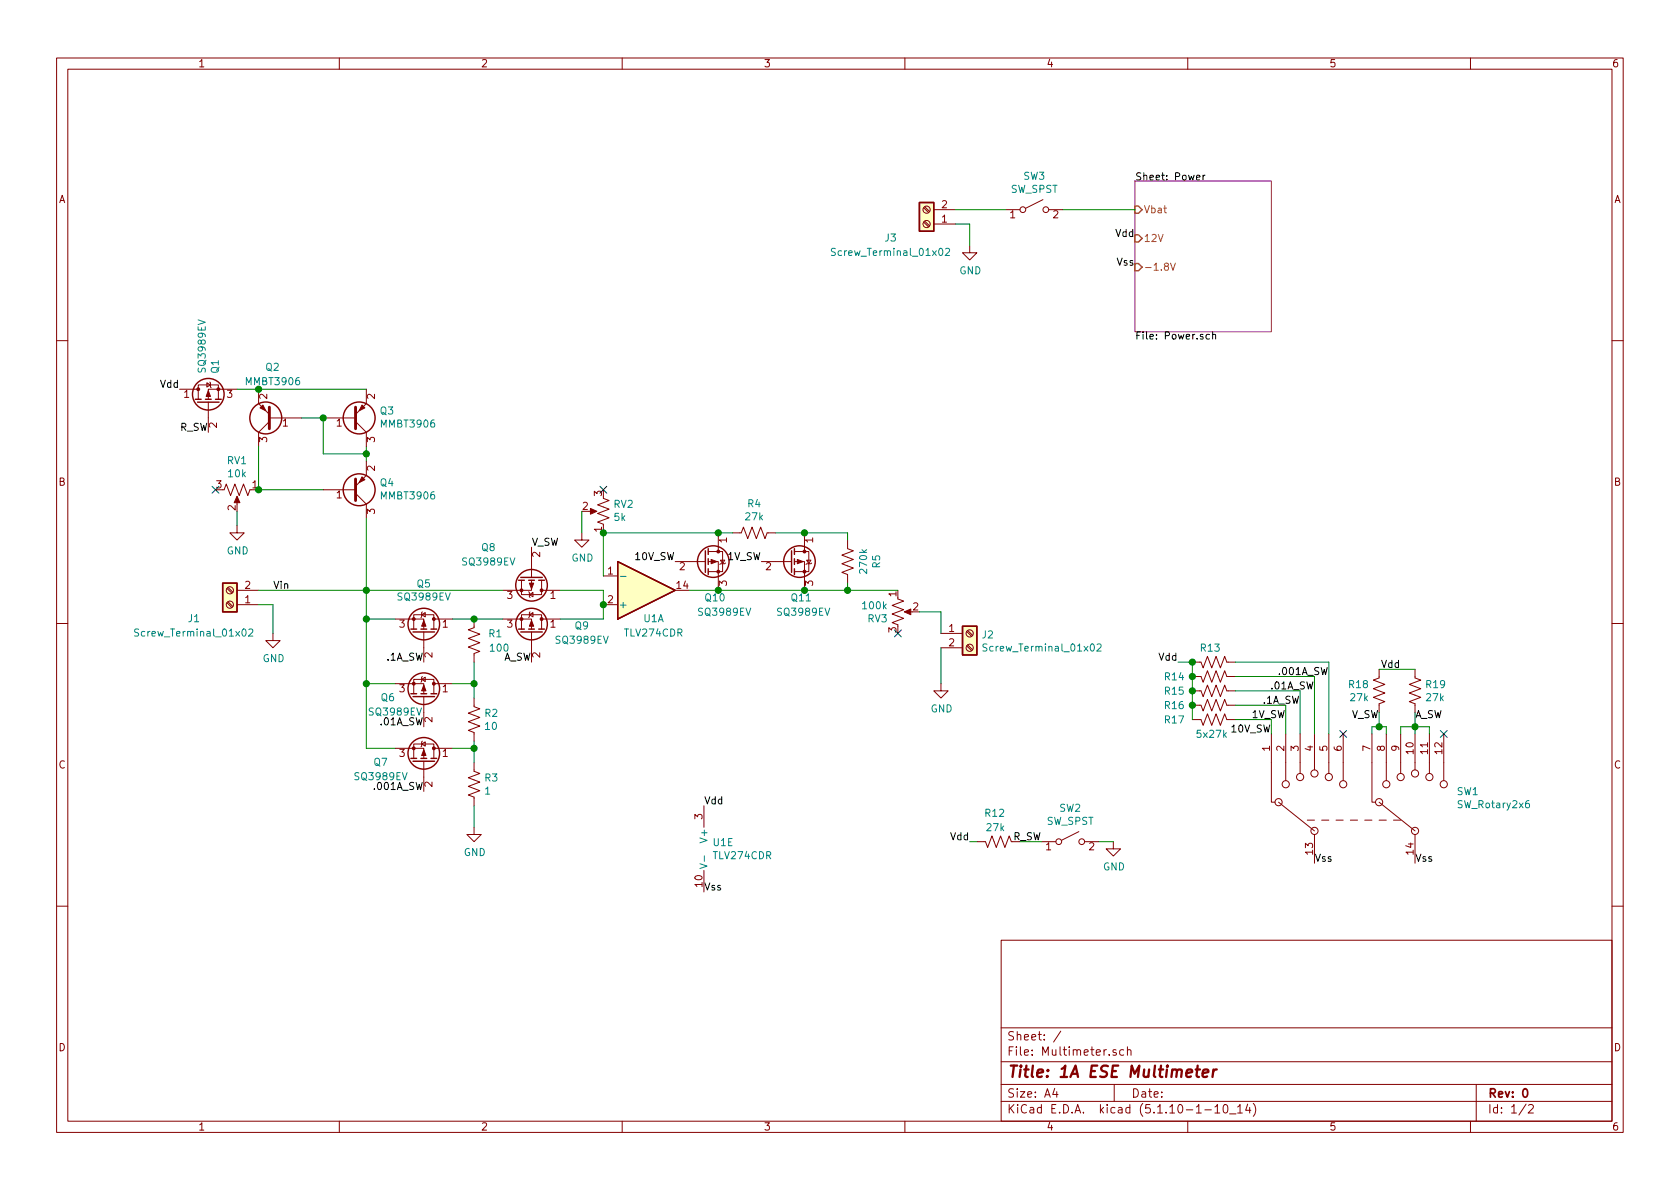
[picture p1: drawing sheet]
<svg xmlns="http://www.w3.org/2000/svg" width="297mm" height="210mm" viewBox="0 0 297 210" stroke-linecap="round" stroke-linejoin="round" font-family="sans-serif">
<g fill="none" stroke="#840000" stroke-width=".18">
<path d="M10 10.3h277v189.9h-277zM12 12.2h273v186.1h-273zM60 10.3v1.9M110 10.3v1.9M160 10.3v1.9M210 10.3v1.9M260 10.3v1.9M163.3 36.7l.9 .9M163.3 39.3l.9 .8M163.5 36.6l.9 .8M163.5 39.1l.9 .8M165.1 37.1h3.8"/>
<path d="M165.1 39.6h3.8M177.8 37.1h2.5M184.4 35.3l-3 1.5M185.4 37.1h2.6M171.4 43.4v1.3h1.3l-1.3 1.3-1.2-1.3h1.2M10 60.2h2M31.7 68.8h3.4M35.1 70.6v-2.5h3.5v2.5M36.6 67.7l.6 .4-.6 .3zM36.8 71.1v5.3M37.1 67.6l.1 .1v.7l.1 .2M41.9 68.8h-5.1v1.8"/>
<path d="M45.7 68.8v2.6l1.9 1.9M47.6 73.9h5.7M47.6 74.5l-1.9 1.9v2.6M57.1 73.9h5.8M62.9 74.5l1.9 1.9v2.6M64.8 68.8v2.6l-1.9 1.9M285 60.2h2M39.6 86.6l.4-1 .8 2 .7-2 .8 2 .8-2 .7 2 .4-1M41.9 93v1.2h1.3l-1.3 1.3-1.3-1.3h1.3M41.9 88.1v1M57.1 86.6h5.8M62.9 87.2l1.9 1.9v2.6"/>
<path d="M64.8 81.5v2.6l-1.9 1.9M94 96.8v5.3M102.9 94.2v1.3h1.2l-1.2 1.3-1.3-1.3h1.3M104.1 90.4h1.1M106.7 88.1l1 .4-2 .8 2 .7-2 .8 2 .8-2 .7 1 .4v.3M119.4 99.3h5.3M125.2 99.3h1.8v5.1M125.2 97.5h2.6v3.6h-2.6M127 94.2v3.3M127.4 99.1h.7l-.3 .6zM128.3 99.6l-.2 .1h-.7l-.1 .1M129.5 94.2h1.6l.3-1 .8 2 .8-2 .7 2 .8-2 .8 2 .3-1h1.6"/>
<path d="M134.6 99.3h5.4M140.5 99.3h1.7v5.1M140.5 97.5h2.5v3.6h-2.5M142.2 94.2v3.3M142.6 99.1h.8l-.4 .6zM143.5 99.6l-.1 .1h-.8l-.1 .1M149.9 95.5v1.5l1 .4-2.1 .8 2.1 .7-2.1 .8 2.1 .8-2.1 .7 1.1 .4v1.5M10 110.3h2M40.1 104.1l.9 .8M40.1 106.6l.9 .8M40.3 103.9l.9 .8M40.3 106.4l.9 .9"/>
<path d="M41.9 106.9h3.8M41.9 104.4h3.8M48.3 112v1.3h1.2l-1.2 1.2-1.3-1.2h1.3M69.8 109.5h5.1v1.7M73.2 111.2v-2.5h3.5v2.5M74.5 108.7l.7-.4v.8zM74.7 119.6l-.2 .2v.7l-.1 .1M74.7 108.2l-.2 .1v.8l-.1 .1M74.9 111.8v5.3M76.7 109.5h3.3M83.8 109.5v1.5l-1 .4 2 .7-2 .8 2 .8-2 .7 2 .8-1 .4v1.5M88.9 109.5h5.1v1.7"/>
<path d="M92.2 111.2v-2.5h3.6v2.5M92.2 102.6v2.6h3.6v-2.6M93.5 104.6l.1 .2v.7l.1 .2M93.6 108.7l.6-.4v.8zM93.6 105.2l.6-.4v.7zM93.7 108.2l-.1 .1v.8l-.1 .1M94 102.6v1.8h-5.1M94 111.8v5.3M95.8 104.4h3.3M95.8 109.5h3.3M106.7 106.9h2.5M106.7 101.8h2.5"/>
<path d="M158.7 105.9l1.1 .4-2.1 .8 2.1 .7-2.1 .8 2.1 .7-2.1 .8 1 .4M160.3 108.2h1M166.4 112h3.8M166.4 114.5h3.8M170.9 114.2l.9 .9M170.9 111.7l.9 .8M171.1 114l.9 .9M171.1 111.5l.9 .8M210.8 117.1h1.5l.4 1 .8-2 .7 2 .8-2 .8 2 .7-2 .4 1h1.5M210.8 119.6h1.5l.4 1 .8-2 .7 2 .8-2 .8 2 .7-2 .4 1h1.5M243.8 118.4v1.5l-1 .4 2.1 .7-2.1 .8 2.1 .7-2.1 .8 2.1 .8-1.1 .4v1.5M250.2 118.4v1.5l1 .4-2 .7 2 .8-2 .7 2 .8-2 .8 1 .4v1.5"/>
<path d="M285 110.3h2M69.8 132.3h5.1v1.8M69.8 120.9h5.1v1.8M73.2 134.1v-2.5h3.5v2.5M73.2 122.7v-2.6h3.5v2.6M74.5 131.6l.7-.4v.7zM74.5 120.1l.7-.3v.7zM74.7 131.1l-.2 .1v.7l-.1 .2M74.9 123.2v5.3M74.9 134.6v5.3M76.7 132.3h3.3M76.7 120.9h3.3"/>
<path d="M83.8 123.4v1.6l1 .3-2 .8 2 .8-2 .7 2 .8-2 .8 1 .3v1.6M83.8 134.9v1.5l1 .4-2 .7 2 .8-2 .8 2 .7-2 .8 1 .4v1.5M166.4 120.9v1.3h1.2l-1.2 1.2-1.3-1.2h1.3M210.8 122.2h1.5l.4 1 .8-2 .7 2 .8-2 .8 2 .7-2 .4 1h1.5M210.8 124.7h1.5l.4 1 .8-2 .7 2 .8-2 .8 2 .7-2 .4 1h1.5M210.8 127.2h1.5l.4 1.1 .8-2.1 .7 2.1 .8-2.1 .8 2.1 .7-2.1 .4 1h1.5M224.8 129.8v12.1h.6M227.3 129.8v8.2M229.9 129.8v7M232.4 129.8v6.3M234.9 129.8v7M237.5 129.8v8.2"/>
<path d="M242.6 129.8v12.1h.6M245.1 129.8v8.2M247.6 129.8v7M250.2 129.8v6.3M252.7 129.8v7M255.3 129.8v8.2M83.8 146.3v1.3h1.3l-1.3 1.2-1.3-1.2h1.3M124.5 142.5v3.8M124.5 153.9v3.8M172.7 148.8h1.5l.4 1.1 .8-2.1 .7 2.1 .8-2.1 .8 2.1 .7-2.1 .4 1M184.1 148.8h2.6M190.8 147.1l-3.1 1.5"/>
<path d="M191.8 148.8h2.5M196.8 148.8v1.3h1.3l-1.3 1.3-1.2-1.3h1.2M226.1 141.9l6.3 5M231.1 145h1.3M232.4 147.6v5M233.7 145h1.2M236.2 145h1.3M238.8 145h1.2M241.3 145h1.3M243.8 141.9l6.4 5M243.8 145h1.3M246.4 145h1.2"/>
<path d="M250.2 147.6v5M10 160.2h2M177 166.3h108v32h-108zM285 160.2h2M60 198.3v1.9M110 198.3v1.9M160 198.3v1.9M177 194.8h108M177 191.8h108M177 187.8h108M177 181.8h108M186.5 192.5l-.4 1h1"/>
<path d="M186.8 193v1M187.6 182.3l-1.3 2M197 191.8v3M197.3 185.7l-.3-.1-.2 .2v.2l.5 .2v.3h-.5M198.7 185.7l-.4-.1-.3 .3v.6l.3 .1 .4-.1M199.3 185.7l.2-.1 .4 .1 .1 .9M199.3 185.1v1.5M210 198.3v1.9M213 196.3h1.2M214.8 195.8l.4-.5v1.5M214.8 196.8h.9M216.4 195.5l.3-.2a.94 .94 0 0 1 0 1.5l-.4-.3v-.6z"/>
<path d="M217.4 197h1.1M218.8 195.8l.5-.5v1.5M218.8 196.8h.9M220.6 195.2l-.4 1.1h1M221 195.8v1M221.6 195.1a1.71 1.71 0 0 1 0 2.3M260 198.3v1.9M261 191.8v6.5M269.8 195.2l-1.2 2M270.3 195.5l.2-.2h.3l.3 .5-.9 1h.9"/>
<circle cx="163.8" cy="37.1" r=".63"/>
<circle cx="163.8" cy="39.6" r=".63"/>
<circle cx="180.8" cy="37.1" r=".51"/>
<circle cx="184.9" cy="37.1" r=".51"/>
<circle cx="40.6" cy="106.9" r=".63"/>
<circle cx="40.6" cy="104.4" r=".63"/>
<circle cx="171.4" cy="112" r=".63"/>
<circle cx="171.4" cy="114.5" r=".63"/>
<circle cx="227.3" cy="138.7" r=".63"/>
<circle cx="229.9" cy="137.4" r=".63"/>
<circle cx="232.4" cy="136.8" r=".63"/>
<circle cx="234.9" cy="137.4" r=".63"/>
<circle cx="237.5" cy="138.7" r=".63"/>
<circle cx="245.1" cy="138.7" r=".63"/>
<circle cx="247.6" cy="137.4" r=".63"/>
<circle cx="250.2" cy="136.8" r=".63"/>
<circle cx="252.7" cy="137.4" r=".63"/>
<circle cx="255.3" cy="138.7" r=".63"/>
<circle cx="187.2" cy="148.8" r=".51"/>
<circle cx="191.3" cy="148.8" r=".51"/>
<circle cx="226.1" cy="141.9" r=".63"/>
<circle cx="232.4" cy="146.9" r=".63"/>
<circle cx="243.8" cy="141.9" r=".63"/>
<circle cx="250.2" cy="146.9" r=".63"/>
</g>
<path d="M269.4 192.7l.2-.2a.8 .8 0 0 1 .5 .8 .8 .8 0 0 1-.5 .7l-.2-.1-.2-.4z" fill="none" stroke="#840000" stroke-width=".3"/>
<path d="M211.4 189.1h.8M211.8 188.4l-.2 1.8v.1l.4 .1M212.6 189.8l1-.2v-.4l-.6-.1-.3 .3v.9l.2 .1 .5-.1M214.6 189.1l-.2 1.3M215.1 189.1a.55 .55 0 0 0-.6 .4" fill="none" stroke="#840000" stroke-width=".41"/>
<path d="M200.7 32h24.1v26.7h-24.1z" fill="none" stroke="#840084" stroke-width=".18"/>
<path d="M211.6 31.4l.6-.1-.1-.3h-.4l-.1 .2v.6h.5M212.7 31v.8M213.1 31l-.4 .2M213.8 59.2l-.3-.1-.3 .3 .2 .5h.4M214.4 59.3l.2-.2 .3 .1v.8M214.4 58.7v1.3" fill="none" stroke="#000" stroke-width=".18"/>
<path d="M200.7 36.4h.6l.6 .7-.6 .6h-.6zM200.7 46.6h.6l.6 .6-.6 .7h-.6zM200.7 41.5h.6l.6 .7-.6 .6h-.6z" fill="none" stroke="#848400" stroke-width=".25"/>
<path d="M207 46.5l.4 1.3 .4-1.3" fill="none" stroke="#848400" stroke-width=".18"/>
<g fill="none" stroke="#840000" stroke-width=".25">
<path d="M162.6 35.8h2.5v5.1h-2.5zM34.5 70.6h1.1M34.9 71.1h3.8M36.3 70.6h1M38.1 70.6h1M109.2 99.3l10.2 5.1-10.2 5.1zM124.7 97.4v3.8M125.2 97v1M125.2 98.8v1M140 97.4v3.8M140.5 97v1M140.5 98.8v1"/>
<path d="M39.4 103.1h2.5v5.1h-2.5zM72.6 111.2h1.1M73 111.8h3.8M74.4 111.2h1M76.2 111.2h1M91.7 111.2h1M91.7 102.6h1M92.1 111.8h3.8M92.1 102.1h3.8M93.5 111.2h1M93.5 102.6h1M95.2 111.2h1.1"/>
<path d="M95.2 102.6h1.1M125.2 100.6v1M140.5 100.6v1M170.2 110.7h2.5v5.1h-2.5zM72.6 134.1h1.1M72.6 122.7h1.1M73 134.6h3.8M73 123.2h3.8M74.4 134.1h1M74.4 122.7h1M76.2 134.1h1M76.2 122.7h1"/>
<circle cx="36.8" cy="69.7" r="2.79"/>
<circle cx="47" cy="73.9" r="2.82"/>
<circle cx="63.5" cy="73.9" r="2.82"/>
<circle cx="63.5" cy="86.6" r="2.82"/>
<circle cx="126.1" cy="99.3" r="2.79"/>
<circle cx="141.4" cy="99.3" r="2.79"/>
<circle cx="74.9" cy="110.4" r="2.79"/>
<circle cx="94" cy="110.4" r="2.79"/>
<circle cx="94" cy="103.5" r="2.79"/>
<circle cx="74.9" cy="121.8" r="2.79"/>
<circle cx="74.9" cy="133.2" r="2.79"/>
</g>
<path d="M47.6 72v3.8M62.9 72v3.8M62.9 84.7v3.8" fill="none" stroke="#840000" stroke-width=".51"/>
<g fill="#840000" stroke="#840000" stroke-width=".18">
<path d="M64 84.3l.5 .5-1 .5z"/>
<path d="M41.9 87.8l.5 1.1h-1z"/>
<path d="M36.8 69.1l.4 1h-.8z"/>
<path d="M74.9 132.6l.4 1h-.8z"/>
<path d="M74.9 121.2l.4 1h-.8z"/>
<path d="M74.9 109.7l.4 1h-.8z"/>
<path d="M64 71.6l.5 .5-1 .5z"/>
<path d="M94 109.7l.4 1h-.8z"/>
<path d="M159.9 108.2l1.1-.5v1z"/>
<path d="M93.6 103.1h.8l-.4 1z"/>
<path d="M104.4 89.9l1.1 .5-1.1 .5z"/>
<path d="M46.5 71.6l.5 1-1-.5z"/>
<path d="M125.7 98.9l1 .4-1 .4z"/>
<path d="M141 98.9l1 .4-1 .4z"/>
<circle cx="38.6" cy="68.8" r=".25"/>
<circle cx="35.1" cy="68.8" r=".25"/>
<circle cx="73.2" cy="132.3" r=".25"/>
<circle cx="76.7" cy="132.3" r=".25"/>
<circle cx="73.2" cy="120.9" r=".25"/>
<circle cx="76.7" cy="120.9" r=".25"/>
<circle cx="73.2" cy="109.5" r=".25"/>
<circle cx="76.7" cy="109.5" r=".25"/>
<circle cx="92.2" cy="109.5" r=".25"/>
<circle cx="95.8" cy="109.5" r=".25"/>
<circle cx="92.2" cy="104.4" r=".25"/>
<circle cx="95.8" cy="104.4" r=".25"/>
<circle cx="127" cy="101.1" r=".25"/>
<circle cx="127" cy="97.5" r=".25"/>
<circle cx="142.2" cy="101.1" r=".25"/>
<circle cx="142.2" cy="97.5" r=".25"/>
</g>
<g fill="#ffffc2" stroke="#ffffc2" stroke-width=".18">
<path d="M39.4 103.1h2.5v5.1h-2.5z"/>
<path d="M170.2 110.7h2.5v5.1h-2.5z"/>
<path d="M162.6 35.8h2.5v5.1h-2.5z"/>
<path d="M109.2 99.3l10.2 5.1-10.2 5.1z"/>
</g>
<path d="M147.7 44l-.5-.1-.2 .1 .1 .5 .6 .2v.3l-.2 .2-.5-.1M167.2 44l.5-.1 .2 .4-.1 .2-.7 .7h.8M24.5 111.3l-.5-.1-.1 .1v.5l.6 .2v.3l-.2 .2-.5-.1M44 111.3l.5-.1 .2 .4v.2l-.8 .7h.8M109.7 101.9h1M174.5 113.9h-.5l-.2 .1 .1 .4 .5 .2 .1 .3-.2 .2h-.5M194 114l.5-.1 .2 .3-.1 .2-.7 .7h.8M123.7 152.7l1.3 .5-1.3 .4M124.5 151.4v.9M270.3 141.6l-.3 .1a.87 .87 0 0 0 0 1.1l.4-.1v-.5l-.4-.1-.3 .2" fill="none" stroke="#008484" stroke-width=".18"/>
<g fill="none" stroke="#008400" stroke-width=".18">
<path d="M168.9 37.1h8.9M168.9 39.6h2.5v3.8M188 37.1h12.7M41.9 68.8h22.9M45.7 79v7.6h11.4M53.3 73.9h3.8v6.4h7.7M64.8 79v2.5M41.9 90.4v2.6M64.8 91.7v40.6h5M102.9 90.4v3.8M129.5 94.2h-22.8v7.6M137.2 94.2h12.7v1.3"/>
<path d="M45.7 104.4h43.2M45.7 106.9h2.6v5.1M64.8 109.5h5M80 109.5h8.9M83.8 117.1v6.3M99.1 104.4h7.6v5.1h-7.6M121.9 104.4h36.8M149.9 103.1v1.3M162.6 108.2h3.8v3.8M166.4 114.5v6.4M208.3 117.1h2.5v10.1M218.4 117.1h16.5v12.7"/>
<path d="M218.4 119.6h14v10.2M243.8 118.4h6.4M64.8 120.9h5M80 120.9h3.8M80 132.3h3.8M83.8 131.1v3.8M218.4 122.2h11.5v7.6M218.4 124.7h8.9v5.1M218.4 127.2h6.4v2.6M242.6 129.8v-1.3h2.5v1.3M243.8 126v2.5M247.6 129.8v-1.3h5.1v1.3"/>
<path d="M250.2 126v3.8M83.8 142.5v3.8M171.4 148.8h1.3M180.3 148.8h3.8M194.3 148.8h2.5"/>
</g>
<g fill="#008400" stroke="#008400" stroke-width=".25">
<circle cx="210.8" cy="117.1" r=".51"/>
<circle cx="83.8" cy="132.3" r=".51"/>
<circle cx="210.8" cy="124.7" r=".51"/>
<circle cx="57.2" cy="73.9" r=".51"/>
<circle cx="210.8" cy="122.2" r=".51"/>
<circle cx="210.8" cy="119.6" r=".51"/>
<circle cx="45.7" cy="68.8" r=".51"/>
<circle cx="250.2" cy="128.5" r=".51"/>
<circle cx="106.7" cy="106.9" r=".51"/>
<circle cx="106.7" cy="94.2" r=".51"/>
<circle cx="243.8" cy="128.5" r=".51"/>
<circle cx="127" cy="94.2" r=".51"/>
<circle cx="64.8" cy="80.3" r=".51"/>
<circle cx="142.2" cy="94.2" r=".51"/>
<circle cx="149.9" cy="104.4" r=".51"/>
<circle cx="64.8" cy="120.9" r=".51"/>
<circle cx="142.2" cy="104.4" r=".51"/>
<circle cx="127" cy="104.4" r=".51"/>
<circle cx="64.8" cy="104.4" r=".51"/>
<circle cx="83.8" cy="120.9" r=".51"/>
<circle cx="64.8" cy="109.5" r=".51"/>
<circle cx="83.8" cy="109.5" r=".51"/>
<circle cx="45.7" cy="86.6" r=".51"/>
</g>
<path d="M37.5 86l1.2 1.2M38.7 86l-1.2 1.2M106.1 86l1.2 1.2M107.3 86l-1.2 1.2M158.1 111.4l1.3 1.2M159.4 111.4l-1.3 1.2M236.9 129.2l1.2 1.2M238.1 129.2l-1.2 1.2M254.7 129.2l1.2 1.2M255.9 129.2l-1.2 1.2" fill="none" stroke="#000084" stroke-width=".18"/>
<text font-size="2.8" fill="#840000" x="178" y="190.5">Title: 1A ESE Multimeter</text>
<g font-size="2.1" fill="#840000">
<text x="178" y="184">Sheet: /</text>
<text x="178" y="186.7">File: Multimeter.sch</text>
<text x="178" y="196.9">KiCad E.D.A. kicad (5.1.10-1-10_14)</text>
<text x="178" y="194.1">Size: A4</text>
<text x="200" y="194.1">Date:</text>
<text x="263" y="194.1">Rev: 0</text>
<text x="263" y="196.9">Id: 1/2</text>
</g>
<g font-size="1.8" fill="#840000">
<text x="35" y="11.9">1</text>
<text x="85" y="11.9">2</text>
<text x="135" y="11.9">3</text>
<text x="185" y="11.9">4</text>
<text x="235" y="11.9">5</text>
<text x="285" y="11.9">6</text>
<text x="10.4" y="35.9">A</text>
<text x="285.4" y="35.9">A</text>
<text x="166.5" y="39.4">1</text>
<text x="166.5" y="36.8">2</text>
<text x="178.6" y="38.6">1</text>
<text x="186.2" y="38.6">2</text>
<text x="32.5" y="70.4">1</text>
<text x="40.2" y="70.4">3</text>
<text x="47.2" y="70.6" transform="rotate(-90 47.2 70.6)">2</text>
<text x="66.3" y="70.6" transform="rotate(-90 66.3 70.6)">2</text>
<text x="38.4" y="75.7" transform="rotate(-90 38.4 75.7)">2</text>
<text x="50" y="75.4">1</text>
<text x="59.5" y="75.4">1</text>
<text x="47.2" y="78.2" transform="rotate(-90 47.2 78.2)">3</text>
<text x="66.3" y="83.3" transform="rotate(-90 66.3 83.3)">2</text>
<text x="66.3" y="78.2" transform="rotate(-90 66.3 78.2)">3</text>
<text x="10.4" y="85.9">B</text>
<text x="38.3" y="86.4">3</text>
<text x="44.6" y="86.4">1</text>
<text x="59.5" y="88.1">1</text>
<text x="106.4" y="87.7" transform="rotate(-90 106.4 87.7)">3</text>
<text x="285.4" y="85.9">B</text>
<text x="41.7" y="90.3" transform="rotate(-90 41.7 90.3)">2</text>
<text x="66.3" y="90.9" transform="rotate(-90 66.3 90.9)">3</text>
<text x="103" y="90.2">2</text>
<text x="106.4" y="94.1" transform="rotate(-90 106.4 94.1)">1</text>
<text x="128.5" y="96" transform="rotate(-90 128.5 96)">1</text>
<text x="143.8" y="96" transform="rotate(-90 143.8 96)">1</text>
<text x="95.5" y="98.5" transform="rotate(-90 95.5 98.5)">2</text>
<text x="107.5" y="101.6">1</text>
<text x="120.2" y="100.8">2</text>
<text x="135.4" y="100.8">2</text>
<text x="43.3" y="106.7">1</text>
<text x="43.3" y="104.1">2</text>
<text x="89.7" y="105.9">3</text>
<text x="97.3" y="105.9">1</text>
<text x="107.5" y="106.7">2</text>
<text x="119.7" y="104.1">14</text>
<text x="128.5" y="103.6" transform="rotate(-90 128.5 103.6)">3</text>
<text x="143.8" y="103.6" transform="rotate(-90 143.8 103.6)">3</text>
<text x="158.5" y="105.5" transform="rotate(-90 158.5 105.5)">1</text>
<text x="161.4" y="107.9">2</text>
<text x="70.6" y="111">3</text>
<text x="78.3" y="111">1</text>
<text x="89.7" y="111">3</text>
<text x="97.3" y="111">1</text>
<text x="158.5" y="111.9" transform="rotate(-90 158.5 111.9)">3</text>
<text x="167.8" y="111.8">1</text>
<text x="76.5" y="116.3" transform="rotate(-90 76.5 116.3)">2</text>
<text x="95.5" y="116.3" transform="rotate(-90 95.5 116.3)">2</text>
<text x="167.8" y="114.3">2</text>
<text x="70.6" y="122.4">3</text>
<text x="78.3" y="122.4">1</text>
<text x="76.5" y="127.7" transform="rotate(-90 76.5 127.7)">2</text>
<text x="10.4" y="135.9">C</text>
<text x="70.6" y="133.9">3</text>
<text x="78.3" y="133.9">1</text>
<text x="224.5" y="132.8" transform="rotate(-90 224.5 132.8)">1</text>
<text x="227.1" y="132.8" transform="rotate(-90 227.1 132.8)">2</text>
<text x="229.6" y="132.8" transform="rotate(-90 229.6 132.8)">3</text>
<text x="232.2" y="132.8" transform="rotate(-90 232.2 132.8)">4</text>
<text x="234.7" y="132.8" transform="rotate(-90 234.7 132.8)">5</text>
<text x="237.2" y="132.8" transform="rotate(-90 237.2 132.8)">6</text>
<text x="242.3" y="132.8" transform="rotate(-90 242.3 132.8)">7</text>
<text x="244.9" y="132.8" transform="rotate(-90 244.9 132.8)">8</text>
<text x="247.4" y="132.8" transform="rotate(-90 247.4 132.8)">9</text>
<text x="249.9" y="133.3" transform="rotate(-90 249.9 133.3)">10</text>
<text x="252.5" y="133.3" transform="rotate(-90 252.5 133.3)">11</text>
<text x="255" y="133.3" transform="rotate(-90 255 133.3)">12</text>
<text x="285.4" y="135.9">C</text>
<text x="76.5" y="139.2" transform="rotate(-90 76.5 139.2)">2</text>
<text x="124.2" y="144.9" transform="rotate(-90 124.2 144.9)">3</text>
<text x="184.9" y="150.4">1</text>
<text x="192.6" y="150.4">2</text>
<text x="232.2" y="151.1" transform="rotate(-90 232.2 151.1)">13</text>
<text x="249.9" y="151.1" transform="rotate(-90 249.9 151.1)">14</text>
<text x="124.2" y="156.8" transform="rotate(-90 124.2 156.8)">10</text>
<text x="10.4" y="185.9">D</text>
<text x="285.4" y="185.9">D</text>
<text x="35" y="199.9">1</text>
<text x="85" y="199.9">2</text>
<text x="135" y="199.9">3</text>
<text x="185" y="199.9">4</text>
<text x="235" y="199.9">5</text>
<text x="285" y="199.9">6</text>
</g>
<g font-size="1.8" fill="#008484">
<text x="178.7" y="34.1">SW_SPST</text>
<text x="181" y="31.8">SW3</text>
<text x="147.7" y="45.3">Screw_Terminal_01x02</text>
<text x="156.5" y="42.7">J3</text>
<text x="169.6" y="48.5">GND</text>
<text x="36.4" y="65.7" transform="rotate(-90 36.4 65.7)">SQ3989EV</text>
<text x="38.7" y="66" transform="rotate(-90 38.7 66)">Q1</text>
<text x="47" y="65.6">Q2</text>
<text x="43.6" y="68.1">MMBT3906</text>
<text x="67.3" y="73.3">Q3</text>
<text x="67.5" y="75.6">MMBT3906</text>
<text x="40.2" y="82.1">RV1</text>
<text x="40.4" y="84.4">10k</text>
<text x="67.3" y="86">Q4</text>
<text x="67.5" y="88.3">MMBT3906</text>
<text x="108.6" y="89.8">RV2</text>
<text x="132.2" y="89.7">R4</text>
<text x="108.6" y="92.1">5k</text>
<text x="131.9" y="92">27k</text>
<text x="40.1" y="98">GND</text>
<text x="81.9" y="100">SQ3989EV</text>
<text x="85.2" y="97.5">Q8</text>
<text x="101" y="99.3">GND</text>
<text x="153.3" y="101.3" transform="rotate(-90 153.3 101.3)">270k</text>
<text x="155.6" y="100.4" transform="rotate(-90 155.6 100.4)">R5</text>
<text x="70.5" y="106.2">SQ3989EV</text>
<text x="73.8" y="103.9">Q5</text>
<text x="109.3" y="107.6">+</text>
<text x="124.7" y="106.3">Q10</text>
<text x="140" y="106.3">Q11</text>
<text x="152.7" y="107.7">100k</text>
<text x="24.5" y="112.6">Screw_Terminal_01x02</text>
<text x="33.3" y="110">J1</text>
<text x="86.5" y="112.7">R1</text>
<text x="98.5" y="113.8">SQ3989EV</text>
<text x="101.7" y="111.3">Q9</text>
<text x="110.5" y="112.6">TLV274CDR</text>
<text x="113.8" y="110">U1A</text>
<text x="123.6" y="108.9">SQ3989EV</text>
<text x="137.6" y="108.9">SQ3989EV</text>
<text x="153.5" y="110.1">RV3</text>
<text x="173.7" y="112.9">J2</text>
<text x="46.4" y="117.1">GND</text>
<text x="86.8" y="115.2">100</text>
<text x="174.5" y="115.2">Screw_Terminal_01x02</text>
<text x="212.3" y="115.2">R13</text>
<text x="67.4" y="124">Q6</text>
<text x="164.5" y="126">GND</text>
<text x="206" y="120.3">R14</text>
<text x="206" y="122.9">R15</text>
<text x="206" y="125.4">R16</text>
<text x="238.6" y="121.7">R18</text>
<text x="238.8" y="124">27k</text>
<text x="252.2" y="121.7">R19</text>
<text x="252.2" y="124">27k</text>
<text x="65.4" y="126.5">SQ3989EV</text>
<text x="85.8" y="126.8">R2</text>
<text x="85.9" y="129.1">10</text>
<text x="206" y="127.9">R17</text>
<text x="211.8" y="130.5">5x27k</text>
<text x="62.9" y="138">SQ3989EV</text>
<text x="66.1" y="135.4">Q7</text>
<text x="85.8" y="138.2">R3</text>
<text x="85.8" y="140.5">1</text>
<text x="187.3" y="143.6">SW2</text>
<text x="257.6" y="140.6">SW1</text>
<text x="257.9" y="142.9">SW_Rotary2x6</text>
<text x="125.1" y="148.6" transform="rotate(-90 125.1 148.6)">V+</text>
<text x="126.1" y="149.6">U1E</text>
<text x="174.2" y="144.4">R12</text>
<text x="174.5" y="147">27k</text>
<text x="185" y="145.9">SW_SPST</text>
<text x="82" y="151.4">GND</text>
<text x="126.2" y="151.9">TLV274CDR</text>
<text x="195" y="153.9">GND</text>
</g>
<g font-size="1.8">
<text x="200.7" y="31.9">Sheet: Power</text>
<text x="197.3" y="41.9">Vdd</text>
<text x="197.5" y="47">Vss</text>
<text x="200.7" y="60">File: Power.sch</text>
<text x="28.4" y="68.6">Vdd</text>
<text x="31.7" y="76.2">R_SW</text>
<text x="94" y="96.5">V_SW</text>
<text x="112.4" y="99.1">10V_SW</text>
<text x="128.6" y="99.1">1V_SW</text>
<text x="48.3" y="104.1">Vin</text>
<text x="68.4" y="116.8">.1A_SW</text>
<text x="88.9" y="116.8">A_SW</text>
<text x="204.9" y="116.8">Vdd</text>
<text x="226.4" y="119.4">.001A_SW</text>
<text x="244.3" y="118.1">Vdd</text>
<text x="223.3" y="124.5">.1A_SW</text>
<text x="224.8" y="121.9">.01A_SW</text>
<text x="67.4" y="128.3">.01A_SW</text>
<text x="217.8" y="129.5">10V_SW</text>
<text x="221.3" y="127">1V_SW</text>
<text x="238.8" y="127">V_SW</text>
<text x="250.2" y="127">A_SW</text>
<text x="66.4" y="139.7">.001A_SW</text>
<text x="124.5" y="142.2">Vdd</text>
<text x="168.1" y="148.6">Vdd</text>
<text x="179" y="148.6">R_SW</text>
<text x="232.4" y="152.4">Vss</text>
<text x="250.2" y="152.4">Vss</text>
<text x="124.5" y="157.5">Vss</text>
</g>
<g font-size="1.8" fill="#848400">
<text x="202.2" y="37.7">Vbat</text>
<text x="202.2" y="47.9">-1.8V</text>
<text x="202.2" y="42.8">12V</text>
</g>
</svg>
